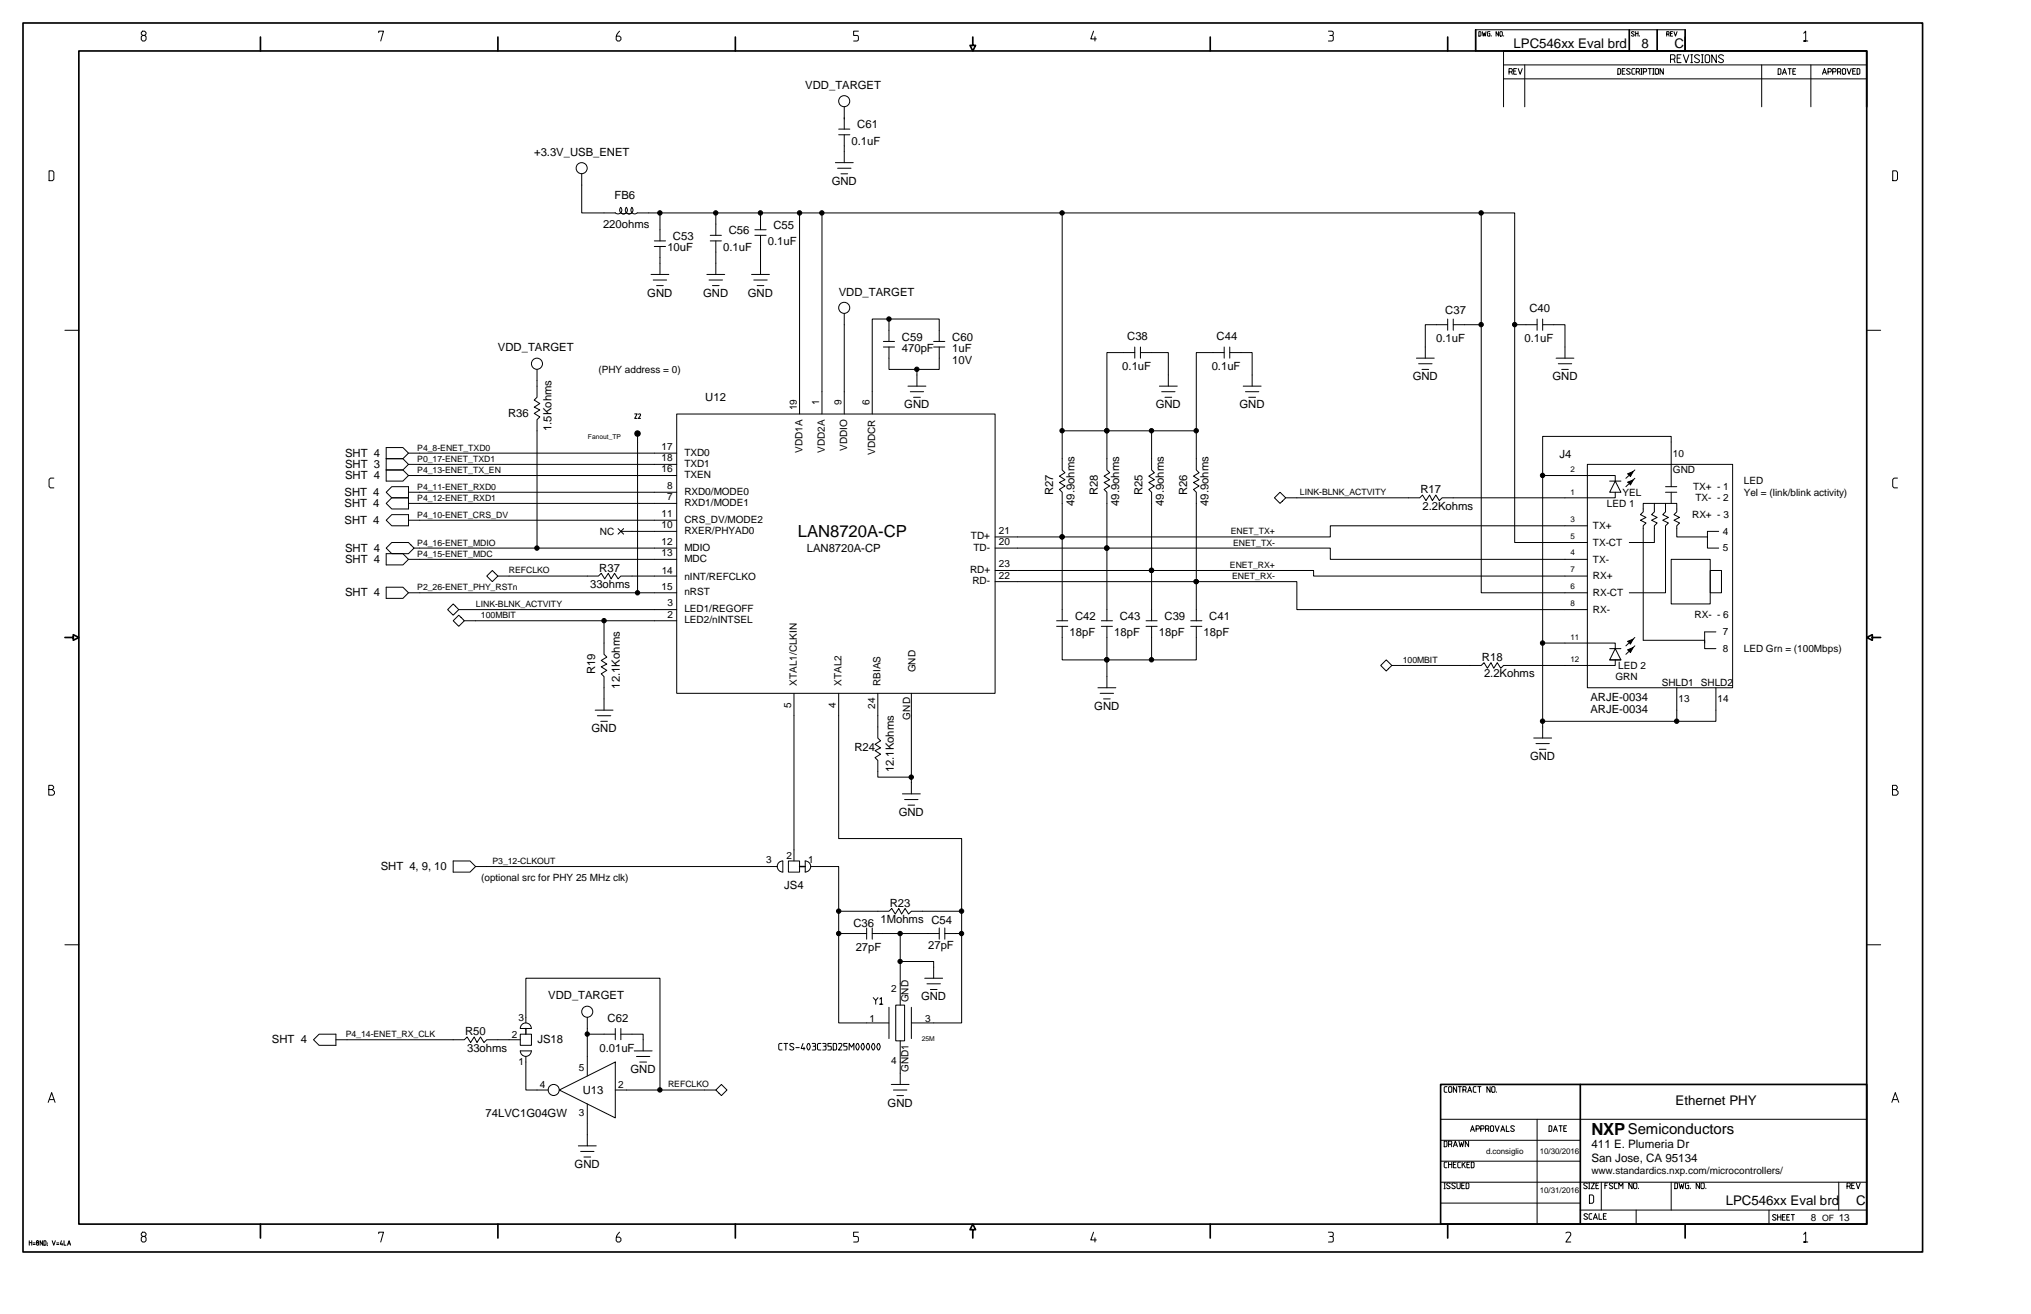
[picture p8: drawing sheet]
<svg xmlns="http://www.w3.org/2000/svg" width="432mm" height="279mm" viewBox="0 0 432 279" stroke-linecap="round" stroke-linejoin="round" font-family="sans-serif">
<g fill="none" stroke="#000" stroke-width=".21">
<path d="M30.3 6.6l-.3 .3v.3l.3 .3h.5l.3 .3v.6l-.3 .3h-.5l-.3-.3v-.6l.3-.3h.5l.3-.3v-.3l-.3-.3zM80.5 6.9v-.3h1l-.6 2.1M131.7 6.6a1.88 1.88 0 0 0-.7 1.8l.3 .3h.4l.3-.3v-.4l-.3-.3h-.6M182.5 6.6h-1v.9h.7l.3 .3-.1 .8-.9 .1M232.5 6.6l-.6 1.7h1.2M232.8 7.8v.9M282.4 6.6h.8a.49 .49 0 0 1 .3 .5 .49 .49 0 0 1-.3 .4M282.7 7.5l.7 .1 .1 .8-.3 .3h-.8M314.4 6.7l.5 .2-.2 .8h-.3zM315.2 6.7l.1 1 .3-.7 .1 .7 .2-1M316.8 6.7l-.6 .2 .2 .8h.4v-.6h-.2M317.1 7.6v.1"/>
<path d="M318.6 6.7v1l-.5-1v1M319 6.7l.4 .2-.1 .8-.4-.2zM319.7 16.8h77.2M319.7 13.8h77.2M319.7 10.8v11.9M319.7 7.6v.1M320.8 15.3h.6l.1-.2v-.3l-.1-.2h-.6v1.2M321.4 15.3l.1 .5M321.8 15.1h.4M322.4 14.6h-.6v1.2h.6M322.8 14.6l.4 1.2 .4-1.2M324.2 13.8v8.9"/>
<path d="M344 14.6h.4l.2 .2v.8l-.2 .2h-.4zM344.9 15.1h.4M345.5 14.6h-.6v1.2h.6M346.6 14.8l-.5-.2-.3 .2 .8 .7a.44 .44 0 0 1-.4 .3 .44 .44 0 0 1-.4-.2M347.5 6.9l-.6-.1v.2l.6 .5-.2 .2-.4-.2M347.5 14.6h-.4l-.2 .2v.8l.2 .2h.4M347.7 7.1h.6M347.7 6.7v1M347.9 15.3h.5l.2-.2v-.3l-.2-.2h-.5v1.2M348.3 6.7v1M348.4 15.3l.2 .5M348.6 7.6v.1"/>
<path d="M348.8 15.8h.3M348.8 14.6h.3M349 14.6v1.2M349.4 15.3h.5l.2-.2v-.3l-.2-.2h-.5v1.2M350.4 14.6h.7M350.8 14.6v1.2M351.4 15.8h.3M351.4 14.6h.3M351.5 14.6v1.2M352.1 14.6h.3l.2 .2v.8l-.2 .2h-.3l-.2-.2v-.8zM353.6 14.6v1.2l-.7-1.2v1.2M354.4 7.3l.5-.2-.1-.4h-.4v1"/>
<path d="M354.8 7.3l.1 .4M355.2 12.6h.7l.2-.2v-.5l-.2-.3h-.7v1.7M355.2 7.1h.3M355.6 6.7h-.4v1h.4M355.9 12.6l.2 .7M355.9 6.7l.3 1 .4-1M356.6 12.4h.6M357.4 11.6h-.8v1.7h.8M357.9 11.6l.6 1.7 .6-1.7M358.3 6.3h-44.6v4.5h44.6M359.5 13.3h.4M359.5 11.6h.4"/>
<path d="M359.7 11.6v1.7M361.3 11.9a.63 .63 0 0 0-1 .1l.1 .2 .8 .5 .1 .3-.1 .2a.65 .65 0 0 1-.9-.1M361.7 13.3h.4M361.7 11.6h.4M361.9 11.6v1.7M362.5 11.9l.3-.3h.4l.3 .3v1.2l-.3 .2h-.4l-.3-.2zM364.9 11.6v1.7l-1-1.7v1.7M366.4 11.9a.63 .63 0 0 0-1 .1l.1 .2 .8 .5 .1 .3-.1 .2a.65 .65 0 0 1-.9-.1M374.5 13.8v8.9M378 14.6h.5l.1 .2v.8l-.1 .2h-.5zM378.9 15.8l.5-1.2 .4 1.2M379.1 15.5h.5"/>
<path d="M380.2 14.6h.6M380.5 14.6v1.2M381.2 15.1h.4M381.8 14.6h-.6v1.2h.6M383.5 7.1l.4-.5v2.1h-.4h.8M385 13.8v8.9M387.5 15.8l.4-1.2 .4 1.2M387.6 15.5h.6M388.6 15.3h.6l.1-.2v-.3l-.1-.2h-.6v1.2M389.6 15.3h.6l.1-.2v-.3l-.1-.2h-.6v1.2M390.7 15.3h.5l.2-.2v-.3l-.2-.2h-.5v1.2M391.2 15.3l.2 .5"/>
<path d="M391.9 14.6h.3l.2 .2v.8l-.2 .2h-.3l-.2-.2v-.8zM392.7 14.6l.4 1.2 .5-1.2M393.9 15.1h.4M394.5 14.6h-.6v1.2h.6M394.8 14.6h.4l.2 .2v.8l-.2 .2h-.4zM10.4 36.3h.8l.3 .3v1.5l-.3 .3h-.8zM123.7 37v8.3h7.1M177.6 34.6h3.8M178.1 35.8h2.8M178.3 28.7h2.4M178.3 27.5h2.4M178.8 37h1.4"/>
<path d="M179.5 25.1h.1M179.5 22.7v4.8M179.5 28.7v5.9M402.4 36.3h.7l.3 .3v1.5l-.3 .3h-.7zM130.8 45.2a.82 .82 0 0 0 1.2 .1 .82 .82 0 0 0 0-1.2 .82 .82 0 0 0 0 1.1 .82 .82 0 0 0 1.1 0M133.1 44.1a.82 .82 0 0 1 0 1.2 .82 .82 0 0 1-1.1-.1M133.2 44.1a.81 .81 0 0 0 0 1.1 .81 .81 0 0 0 1.1 0M134.3 44.1a.81 .81 0 0 1 0 1.1 .81 .81 0 0 1-1.1 0M134.4 44.1a.81 .81 0 0 0 0 1.1 .81 .81 0 0 0 1.1 0M135.6 45.3h186.4v70.1h15.5M138.4 58.4h3.8M138.9 59.5h2.8"/>
<path d="M139.1 51.2h2.4M139.1 52.4h2.4M140.3 45.3v5.9M140.3 52.4v6M150.3 58.4h3.8M150.7 59.5h2.9M151 51.2h2.4M151 50h2.4M152.2 45.3v4.7M152.2 51.2v7.2M159.8 58.4h3.8M160.3 59.5h2.8"/>
<path d="M160.5 48.9h2.4M160.5 50h2.4M161.7 45.3v3.6M161.7 50v8.4M170 45.3v42.7M174.8 45.3v42.7M225.8 45.3v54.6l.6 .6-1.2 .7 1.2 .8-1.2 .6 1.2 .7-1.2 .8 .6 .6v27.3M314.9 45.3v80.7h22.6M13.8 70.2h3M114.2 78.5v6l-.6 .6 1.2 .7-1.2 .8 1.2 .6-1.2 .7 1.2 .7-.6 .6v27.3M139.6 60.7h1.4M151.5 60.7h1.4"/>
<path d="M161 60.7h1.4M179.5 66.7v21.3M187.8 72.6h2.4M187.8 73.8h2.4M189 73.8v4.7h10.7v-4.7M189 67.8v4.8M194.9 78.5v3.6M198.5 72.6h2.4M198.5 73.8h2.4M199.7 72.6v-4.8h-14.3v20.2M241.3 75h-6v24.9l.6 .6-1.2 .7 1.2 .8-1.2 .6 1.2 .7-1.2 .8 .6 .6v27.3M241.3 73.8v2.4"/>
<path d="M242.5 73.8v2.4M242.5 75h5.9v7.1M260.3 75h-6v24.9l.6 .6-1.2 .7 1.2 .8-1.2 .6 1.2 .7-1.2 .8 .6 .6v27.3M260.3 73.8v2.4M261.5 73.8v2.4M261.5 75h4.7v7.1M301.1 76.2h3.8M301.6 77.3h2.9M302.3 78.5h1.4M307.8 69h-4.8v7.2M307.8 67.8v2.4M309 69h5.9"/>
<path d="M309 67.8v2.4M322 69h4.8M326.8 67.8v2.4M328 67.8v2.4M328 69h4.7v7.2M330.8 76.2h3.8M331.3 77.3h2.9M332 78.5h1.4M396.9 70.2h2.9M82.1 95.2h3.6l1.1 1.2-1.1 1.1h-3.6h3.6l1.1 1.2-1.1 1.2h-3.6h3.6l1.1 1.2-1.1 1.2h-3.6zM134.9 88h.6l-.6 1h.6M135.6 92.8v33.2"/>
<path d="M135.7 88.1l.4-.1 .1 .2-.5 .8h.5M143.9 88h67.7v59.4h-67.7zM143.9 98.7h-57.1M143.9 96.4h-57.1M193 82.1h3.9M193.5 83.3h2.9M194.2 84.5h1.5M225.8 91.6h28.5M244.8 91.6v8.3l.6 .6-1.2 .7 1.2 .8-1.2 .6 1.2 .7-1.2 .8 .6 .6v27.3M246.5 82.1h3.8M247 83.3h2.8M247.7 84.5h1.4"/>
<path d="M264.3 82.1h3.8M264.8 83.3h2.8M265.5 84.5h1.4M337.5 98.7h30.9v47.5h-30.9zM347.6 99.9l-1.9 1.8M11.5 101.7h-.8l-.3 .3v1.4l.3 .3h.8M82.1 117.7h3.6l1.1 1.2-1.1 1.2h-3.6zM83.3 103.5h3.5v4.7h-3.5l-1.2-1.2 1.2-1.1h3.5h-3.5l-1.2-1.2zM83.3 109.4h3.5v2.4h-3.5l-1.2-1.2zM83.3 115.4h3.5l1.2 1.1-1.2 1.2h-3.5l-1.2-1.2zM86.8 110.6h57.1M86.8 107h57.1"/>
<path d="M86.8 104.7h57.1M86.8 118.9h57.1M88 116.5h55.9M131.4 112.4l1.2 1.2M132 113h11.9M132.6 112.4l-1.2 1.2M143.9 101.1h-57.1M211.6 116.5h71.2v2.4h54.7M272.1 104.7l1.2 1.2-1.2 1.1-1.1-1.1zM328 101.1h15.4v1.2M337.5 111.8h-54.7v2.4h-71.2M342.2 102.3h2.4"/>
<path d="M343.4 102.3l1.2 2.4h-2.4zM343.4 104.7v1.2h-36.8l-.6 .5-.7-1.1-.8 1.1-.6-1.1-.7 1.1-.8-1.1-.6 .6h-28.5M347.6 101.7l-1.9 1.8M351.7 107v1.8l-.6 .6 1.2 .6-1.2 .6 1.2 .6-.6 .6v3.6h-5.3M354.1 107v1.8l-.6 .6 1.2 .6-1.2 .6 1.2 .6-.6 .6v14.2h-7.7M354.1 104.7h2.4M354.1 103.5h2.4M355.3 118.9h8.3v9.5h-8.3zM355.3 103.5v-10.7h-27.3v64.1M355.3 104.7v2.3M363 114.2v2.3h2.4M363 114.2h-6.5v-2.4l.6-.6-1.2-.6 1.2-.6-1.2-.6 .6-.6v-1.8h-7.1v1.8l-.6 .6 1.1 .6-1.1 .6 1.1 .6-.5 .6v24.3h13v1.8h2.4"/>
<path d="M365.4 113h-2.4v1.2M403.4 101.7h-.7l-.3 .3v1.4l.3 .3h.7M82.1 124.9h3.6l1.1 1.1-1.1 1.2h-3.6zM96.4 128.4l1.1 1.2-1.1 1.2-1.2-1.2zM97.5 129.6h46.4M97.5 130.8l1.2 1.2-1.2 1.2-1.1-1.2zM98.7 132h45.2M104.7 121.3l1.2 1.2-1.2 1.2-1.2-1.2zM105.9 122.5h21.3l.6-.6 .8 1.2 .7-1.2 .6 1.2 .8-1.2 .7 1.2 .6-.6h11.9M128.4 132v7.1l.6 .6-1.2 .7 1.2 .8-1.2 .6 1.2 .7-1.2 .8 .6 .6v7.1M143.9 126h-57.1M211.6 121.3h67.7v1.2h58.2"/>
<path d="M211.6 123.7h64.1v5.9h61.8M224.6 132h2.4M224.6 133.2h2.4M225.8 133.2v7.1h28.5v-7.1M234.1 132h2.4M234.1 133.2h2.4M235.3 133.2v13M243.6 132h2.4M243.6 133.2h2.4M244.8 133.2v7.1M253.2 132h2.3M253.2 133.2h2.3"/>
<path d="M328 136.7h15.4v1.2M342.2 137.9h2.4M343.4 137.9l1.2 2.4h-2.4zM347.6 137.3l-1.9 1.8M347.6 135.6l-1.9 1.7M363.6 121.3h2.4v4.7h-2.4zM364.8 134.4h-2.4v2.3M126.5 151h3.8M127 152.2h2.9M127.7 153.4h1.4M168.8 147.4v35.7M178.3 147.4v30.9h26.1v39.2h-10.6"/>
<path d="M186.6 147.4v9.5l.6 .6-1.2 .8 1.2 .7-1.2 .6 1.2 .8-1.2 .7 .6 .6v3.5h7.2M193.8 147.4v21.4M233.4 146.2h3.8M233.9 147.4h2.8M234.6 148.6h1.4M294.7 140.3l1.2 1.2-1.2 1.2-1.2-1.2zM326.1 156.9h3.8M326.6 158.1h2.8M327.3 159.3h1.4M342.2 140.3h2.4M343.4 140.3v1.2h-23.7l-.6 .6-.8-1.2-.7 1.2-.6-1.2-.8 1.2-.7-1.2-.6 .6h-19M356.5 146.2v7.2"/>
<path d="M364.8 146.2v7.2h-36.8M10.4 167.9h.7l.3-.3v-.3l-.3-.3h-.7v2.1h.9l.3-.3v-.5l-.5-.4M191.9 168.8h3.8M192.3 170h2.9M193 171.2h1.5M402.4 167.9h.7l.3-.3v-.3l-.3-.3h-.7v2.1h.8l.3-.3v-.5l-.4-.4M96.4 183.1h3.5l1.2 1.2-1.2 1.1h-3.5zM101.1 184.3h64.1M165.7 183.3l.7-.2v2.3a1.18 1.18 0 0 1-1.1-.8 1.18 1.18 0 0 1 .4-1.3zM167.6 183.1h2.4v2.3h-2.4zM171.2 183.1a1.17 1.17 0 0 1 1.2 1.1 1.17 1.17 0 0 1-1.2 1.2zM172.4 184.3h5.9v33.2h10.7"/>
<path d="M178.3 198.5h6M178.3 193.8h10.7l.6-.6 .7 1.2 .8-1.2 .6 1.2 .7-1.2 .8 1.2 .6-.6h10.6M184.3 197.3v2.4M185.4 197.3v2.4M185.4 198.5h14.3M191.4 198.5v15.2M199.7 197.3v2.4M200.9 198.5h3.5M200.9 197.3v2.4M13.8 200.9h3M67.8 219.9h3.6v2.4h-3.6l-1.1-1.2zM110.6 219.9h2.4v2.4h-2.4z"/>
<path d="M111.8 217.5v-9.5h28.5v23.8M113 218.7a1.17 1.17 0 0 0-1.2-1.2 1.17 1.17 0 0 0-1.2 1.2h2.4M124.9 219.9h5.9M124.9 216.3v12.5M130.8 218.7v2.4M132 218.7v2.4M132 219.9h4.7v3.6M185.7 212.1l.5 .6 .5-.6M186.2 212.7v.8M187.1 212.4l.3-.3v1.4h-.3h.6M189 214.2v6.6M190.4 213.7h1.9v7.6h-1.9z"/>
<path d="M191.4 204.4h7.1v3.6M193.8 214.2v6.6M196.6 208h3.8M197.1 209.2h2.8M197.8 210.4h1.4M396.9 200.9h2.9M10.2 234.4l.8-2.1 .7 2.1M10.5 233.8h.9M71.4 221.1h27.3l.6-.6 .8 1.2 .7-1.2 .6 1.2 .8-1.2 .7 1.2 .6-.6h7.1M111.8 224.6v7.2h4.7M113 223.4a1.17 1.17 0 0 1-1.2 1.2 1.17 1.17 0 0 1-1.2-1.2l2.4 .1M118.9 231.8l11.9-6v11.9z"/>
<path d="M124.9 234.7v4.1M124.9 238.9v4.7M130.8 231.8h21.4M134.8 223.5h3.8M135.3 224.6h2.9M136 225.8h1.5M153.4 230.6l1.2 1.2-1.2 1.2-1.2-1.2zM166.3 221.9h-.5l-.2 .2v1l.2 .2h.5M166.7 221.9h.8M167.1 221.9v1.4M168.8 222.1a.57 .57 0 0 0-.8-.1v.4l.7 .4v.4a.58 .58 0 0 1-.8-.1M169.2 222.8h.7"/>
<path d="M170.7 221.9l-.4 1h.8M170.9 222.7v.6M171.7 222l.2-.1a.92 .92 0 0 1 0 1.4 .94 .94 0 0 1-.2-1.3zM172.7 221.9h.6l.1 .4-.2 .2M172.9 222.5h.4l.1 .6-.2 .2h-.5M174.5 221.9h-.5l-.2 .2v1l.2 .2h.5M174.9 221.9h.7v.4l-.2 .2M175.1 222.5h.5v.6l-.2 .2h-.5M176.7 221.9h-.7v.6h.6l.1 .2v.5l-.7 .1M177.1 221.9h.6l.2 .2v1l-.2 .2h-.6zM178.3 222l.5-.1 .2 .2v.2l-.7 1h.7M180.1 221.9h-.7v.6h.5l.2 .2-.1 .5-.6 .1"/>
<path d="M180.5 223.3v-1.4l.5 .8 .5-.8v1.4M182.2 222l.2-.1a.92 .92 0 0 1 0 1.4h-.1a.94 .94 0 0 1-.1-1.3zM183.3 222l.2-.1a.96 .96 0 0 1 0 1.4h-.1a.96 .96 0 0 1-.1-1.3zM184.4 222l.2-.1a.96 .96 0 0 1 0 1.4l-.4-.6zM185.5 222l.2-.1a.92 .92 0 0 1 0 1.4h-.1a.94 .94 0 0 1-.1-1.3zM186.6 222l.2-.1a.92 .92 0 0 1 0 1.4h-.1a.94 .94 0 0 1-.1-1.3zM189.5 230.6h3.8M189.9 231.8h2.9M190.7 233h1.4M191.4 221.3v9.3M306.3 238h90.6M307.6 231.1h-.4l-.2 .1v.9l.2 .2h.4"/>
<path d="M308.1 231.1h.4l.2 .1v.9l-.2 .2h-.4l-.1-.2v-.9zM309.7 231.1v1.2l-.7-1.2v1.2M310 231.1h.7M310.4 231.1v1.2M311 231.8h.5l.2-.2v-.4l-.2-.1h-.5v1.2M311.5 231.8l.2 .5M312 232.3l.5-1.2 .4 1.2M312.2 231.9h.5M313.8 231.1h-.4l-.2 .1v.9l.2 .2h.4M314.2 231.1h.7M314.5 231.1v1.2M316.8 231.1v1.2l-.7-1.2v1.2"/>
<path d="M317 239.4h.4l.1 .1v.9l-.1 .2h-.4l-.1-.2v-.9zM317.3 231.1h.4l.1 .1v.9l-.1 .2h-.4l-.2-.2v-.9zM317.9 239.4l.4 1.2 .4-1.2M318.1 232.2v.1M320.3 239.4v1.2h.5M322 239.5l-.3-.1-.4 .1v.3l.7 .5-.3 .3-.5-.2M326.8 238v22.3M329.3 239.4h.5l.1 .1v.9l-.1 .2h-.5zM331.4 239.4h.7M331.8 239.4v1.2M332.5 239.9h.4M333.1 239.4h-.6v1.2h.6"/>
<path d="M402.2 234.4l.7-2.1 .8 2.1M402.5 233.8h.9M123 243.6h3.8M123.4 244.8h2.9M124.1 246h1.5M306.3 251.4h90.6M306.3 255.8h29.7M306.3 246.9h29.7M306.3 242.5h29.7M307 252.8h.3M307 251.5h.3M307 242.6l.6 .2v.8l-.1 .2h-.5z"/>
<path d="M307.1 251.5v1.3M307.6 247.1l-.6 .1v.9l.2 .2h.4M308 243.3h.5l.2-.2-.2-.5h-.5v1.2M308 247.1v1.2M308 247.6h.7M308.3 251.7l-.5-.2-.2 .3 .6 .5v.3a.44 .44 0 0 1-.6 0M308.5 243.3l.2 .5M308.7 247.1v1.2M309 243.8l.4-1.2 .5 1.2M309 247.6h.4M309.2 243.5h.5M309.4 251.7l-.5-.2-.3 .3 .7 .5v.3l-.4 .2-.3-.2"/>
<path d="M309.6 247.1h-.6v1.2h.6M309.8 251.5v1.1l.1 .2h.4l.2-.2v-1.1M310.2 242.6l.3 1.2 .2-.8 .3 .8 .2-1.2M310.5 247.1l-.6 .1v.9l.2 .2h.4M310.8 252.1h.4M310.9 247.1v1.2M311.1 247.5l.4 .8M311.4 251.5h-.6v1.3h.6M311.5 247.1l-.6 .7M311.7 251.5h.4l.2 .2v.9l-.2 .2h-.4zM311.9 247.6h.4M312.2 242.6v1.2l-.7-1.2v1.2"/>
<path d="M312.5 247.1h-.6v1.2h.6M312.6 240.6l.5-1.2 .4 1.2M312.8 240.2h.5M312.8 247.1l.6 .1v.9l-.2 .2h-.4zM313.8 240.1h.5l.2-.2v-.4l-.2-.1h-.5v1.2M314.8 240.1h.5l.2-.2v-.4l-.2-.1h-.5v1.2M315.8 240.1h.6l.1-.2v-.4l-.1-.1h-.6v1.2M316.4 240.1l.1 .5M319.1 240.6l.4-1.2 .4 1.2M319.2 240.2h.6M330.3 240.6l.4-1.2 .4 1.2M330.4 240.2h.5"/>
<path d="M336 257.3h60.9M337.5 251.7l-.5-.2-.3 .3 .7 .5v.3a.44 .44 0 0 1-.7 0M337.5 258.2l-.5-.1-.3 .2 .7 .5v.4l-.4 .1-.3-.2M337.7 252.8h.3M337.7 251.5h.3M337.9 251.5v1.3M337.9 254.1h.6l.3 .2v1.3l-.3 .3h-.6zM338.3 251.5h.7l-.7 1.3h.7M338.4 258.1h-.4l-.2 .1v.9l.2 .2h.4M338.8 259.3l.4-1.2 .4 1.2M338.9 258.9h.5M339.3 252.1h.4"/>
<path d="M339.9 251.5h-.6v1.3h.6M340 258.1v1.2h.6M340.4 251.4v5.9M340.9 258.6h.4M341.2 252.1h.4M341.5 258.1h-.6v1.2h.6M341.8 251.5h-.6v1.3M342.9 251.7l-.2-.2-.5 .1v.4l.7 .5-.2 .3-.6-.2M343.8 251.5h-.4l-.2 .2v.9l.2 .2h.4M344.2 252.8v-1.3l.4 .7 .4-.7v1.3M347 251.5v1.3l-.7-1.3v1.3M347.5 251.5h.3l.2 .2v.9l-.2 .2h-.3l-.2-.2v-.9z"/>
<path d="M347.9 257.3v3M348.3 252.6v.2M355.3 251.4v5.9M356.1 251.5h.4l.2 .2v.9l-.2 .2h-.4zM357 251.5l.3 1.3 .2-.9 .3 .9 .2-1.3M359 251.5h-.5l-.2 .2v.9l.2 .2h.5v-.7h-.2M359.4 252.6v.2M361.3 251.5v1.3l-.7-1.3v1.3M361.8 251.5h.4l.1 .2v.9l-.1 .2h-.4l-.2-.2v-.9zM362.7 252.6v.2M376.1 257.3v3M377.6 258.4l-.5-.1-.2 .2 .7 .7a.44 .44 0 0 1-.3 .3 .44 .44 0 0 1-.4-.2"/>
<path d="M377.9 258.3v1.2M377.9 258.8h.7M378.6 258.3v1.2M378.9 258.8h.5M379.5 258.3h-.6v1.2h.6M379.9 258.8h.4M380.5 258.3h-.6v1.2h.6M380.8 258.3h.7M381.2 258.3v1.2M390.9 251.4v5.9M392.7 252.2h.5l.2-.1v-.4l-.2-.2h-.5v1.3M393.2 252.2l.2 .6"/>
<path d="M393.7 252.1h.4M394.3 251.5h-.6v1.3h.6M394.6 251.5l.5 1.3 .4-1.3M6.2 263.8v1M6.2 264.2h.6M6.8 263.8v1M7 264.6h.5M7 264.3h.5M7.9 263.8l-.1 .3 .4 .3-.1 .4-.3-.2v-.2l.4-.3-.1-.3zM9.1 263.8v1l-.6-1v1M9.3 263.8l.5 .1-.1 .9h-.4zM10.1 264.7l-.1 .2"/>
<path d="M10.1 264.3v.1M11.1 263.8l.3 1 .4-1M12 264.6h.5M12 264.3h.5M13.1 263.8l-.3 .8h.5M13.2 264.4v.4M13.6 263.8v1h.5M14.4 264.8l.3-1 .3 1M14.5 264.5h.4M30.3 262l-.3 .3v.3l.3 .3h.5l.3 .3v.6l-.3 .3h-.5l-.3-.3v-.6l.3-.3h.5l.3-.3v-.3l-.3-.3zM80.5 262.3v-.3h1l-.6 2.1M131.7 262a1.89 1.89 0 0 0-.7 1.8l.3 .3h.4l.3-.3v-.4l-.3-.3h-.6"/>
<path d="M182.5 262h-1v.9h.7l.3 .3-.1 .8-.9 .1M232.5 262l-.6 1.7h1.2M232.8 263.2v.9M282.4 262h.8a.54 .54 0 0 1 .2 .8l-.2 .1M282.7 262.9l.7 .1 .1 .8-.3 .3h-.8M332.9 262.2l.8-.2 .2 .3v.3l-1 1.5h1M383.5 262.5l.4-.5v2.1h-.4h.8"/>
<circle cx="123.7" cy="35.8" r="1.18"/>
<circle cx="179.5" cy="21.5" r="1.18"/>
<circle cx="114.2" cy="77.3" r="1.18"/>
<circle cx="179.5" cy="65.5" r="1.18"/>
<circle cx="124.8" cy="215.1" r="1.18"/>
<circle cx="117.7" cy="231.8" r="1.18"/>
</g>
<g fill="#000" stroke="#000" stroke-width=".21">
<path d="M346 102.5l1.2-.4-.6 1z" fill-rule="evenodd"/>
<path d="M346 100.8l1.2-.5-.6 1z" fill-rule="evenodd"/>
<path d="M346 138.2l1.2-.5-.6 1.1z" fill-rule="evenodd"/>
<path d="M346 136.4l1.2-.5-.6 1.1z" fill-rule="evenodd"/>
<circle cx="140.3" cy="45.3" r=".47"/>
<circle cx="152.2" cy="45.3" r=".47"/>
<circle cx="161.7" cy="45.3" r=".47"/>
<circle cx="170" cy="45.3" r=".47"/>
<circle cx="174.7" cy="45.3" r=".47"/>
<circle cx="225.8" cy="45.3" r=".47"/>
<circle cx="314.9" cy="45.3" r=".47"/>
<circle cx="189" cy="67.8" r=".47"/>
<circle cx="194.9" cy="78.5" r=".47"/>
<circle cx="314.9" cy="69" r=".47"/>
<circle cx="322" cy="69" r=".47"/>
<circle cx="135.5" cy="92.2" r=".58"/>
<circle cx="225.8" cy="91.6" r=".47"/>
<circle cx="235.3" cy="91.6" r=".47"/>
<circle cx="244.8" cy="91.6" r=".47"/>
<circle cx="254.3" cy="91.6" r=".47"/>
<circle cx="114.1" cy="116.5" r=".47"/>
<circle cx="225.8" cy="114.2" r=".46"/>
<circle cx="235.3" cy="116.5" r=".47"/>
<circle cx="328" cy="101.1" r=".47"/>
<circle cx="128.4" cy="132" r=".47"/>
<circle cx="135.5" cy="126" r=".46"/>
<circle cx="244.8" cy="121.3" r=".47"/>
<circle cx="254.3" cy="123.7" r=".46"/>
<circle cx="328" cy="136.7" r=".47"/>
<circle cx="235.3" cy="140.3" r=".47"/>
<circle cx="244.8" cy="140.3" r=".47"/>
<circle cx="328" cy="153.4" r=".47"/>
<circle cx="356.5" cy="153.4" r=".47"/>
<circle cx="193.7" cy="165.2" r=".47"/>
<circle cx="178.3" cy="193.7" r=".47"/>
<circle cx="178.3" cy="198.5" r=".47"/>
<circle cx="191.4" cy="198.5" r=".47"/>
<circle cx="204.4" cy="198.5" r=".47"/>
<circle cx="204.4" cy="193.7" r=".47"/>
<circle cx="124.8" cy="219.9" r=".46"/>
<circle cx="191.4" cy="204.4" r=".46"/>
<circle cx="140.3" cy="231.8" r=".47"/>
</g>
<path d="M170 184.3h1.2M111.8 218.7v1.2" fill="none" stroke="#000" stroke-width=".31"/>
<g fill="none" stroke="#000" stroke-width=".36">
<path d="M4.9 4.9h403.8v261.3h-403.8zM16.8 10.8h380.1v249.5h-380.1zM55.4 7.9v2.9M105.9 7.9v2.9M156.3 7.9v2.9M206.8 7.9v1.8h-.6l.6 1.1 .6-1.1h-.6M257.3 7.9v2.9M307.8 7.9v2.9M313.7 6.3v4.5M319.7 10.8h77.2v11.9M346.4 6.3v4.5M352.3 6.3v4.5"/>
<path d="M358.3 6.3v4.5M13.8 135.6h1.8v.5l1.2-.5-1.2-.6v.6M398.1 135.6v.5l-1.2-.5 1.2-.6v.6h1.7M306.3 230.6h90.6v29.7h-90.6zM336 230.6v29.7M55.4 260.3v2.9M105.9 260.3v2.9M156.3 260.3v2.9M206.8 261.5h-.6l.6-1.2 .6 1.2h-.6v1.7M257.3 260.3v2.9M307.8 260.3v2.9M358.3 260.3v2.9"/>
</g>
<g font-size="3.6">
<text x="169.6" y="114.2">LAN8720A-CP</text>
<text x="338.3" y="241.3">NXP</text>
</g>
<text font-size="3.2" x="346.1" y="241.2">Semiconductors</text>
<g font-size="2.8">
<text x="321.8" y="10.3">LPC546xx Eval brd</text>
<text x="349" y="10.3">8</text>
<text x="356" y="10.3">C</text>
<text x="356.2" y="235.1">Ethernet PHY</text>
<text x="366.9" y="256.1">LPC546xx Eval brd</text>
<text x="394.6" y="256.1">C</text>
</g>
<g font-size="2.5">
<text x="338.3" y="244.2">411 E. Plumeria Dr</text>
<text x="338.3" y="247">San Jose, CA 95134</text>
</g>
<g font-size="2.4">
<text x="171.2" y="18.9">VDD_TARGET</text>
<text x="182.3" y="27.3">C61</text>
<text x="113.6" y="33.1">+3.3V_USB_ENET</text>
<text x="181" y="30.8">0.1uF</text>
<text x="176.8" y="39.3">GND</text>
<text x="130.7" y="42.4">FB6</text>
<text x="128.2" y="48.6">220ohms</text>
<text x="141.9" y="53.4">10uF</text>
<text x="143.1" y="51">C53</text>
<text x="153.7" y="53.4">0.1uF</text>
<text x="154.9" y="49.8">C56</text>
<text x="163.2" y="52.2">0.1uF</text>
<text x="164.4" y="48.7">C55</text>
<text x="137.6" y="63.1">GND</text>
<text x="149.5" y="63.1">GND</text>
<text x="159" y="63.1">GND</text>
<text x="178.3" y="62.8">VDD_TARGET</text>
<text x="307.3" y="66.7">C37</text>
<text x="325.2" y="66.4">C40</text>
<text x="105.9" y="74.7">VDD_TARGET</text>
<text x="191.7" y="72.4">C59</text>
<text x="191.7" y="74.8">470pF</text>
<text x="202.5" y="72.4">C60</text>
<text x="202.5" y="74.8">1uF</text>
<text x="202.5" y="77.3">10V</text>
<text x="239.6" y="72.3">C38</text>
<text x="258.7" y="72.3">C44</text>
<text x="305.3" y="72.6">0.1uF</text>
<text x="324.1" y="72.8">0.1uF</text>
<text x="238.6" y="78.7">0.1uF</text>
<text x="257.6" y="78.7">0.1uF</text>
<text x="300.4" y="80.9">GND</text>
<text x="330.1" y="80.9">GND</text>
<text x="108" y="88.7">R36</text>
<text x="149.9" y="85.2">U12</text>
<text x="192.3" y="86.8">GND</text>
<text x="245.7" y="86.8">GND</text>
<text x="263.5" y="86.8">GND</text>
<text x="117.3" y="91.7" transform="rotate(-90 117.3 91.7)">1.5Kohms</text>
<text x="73.4" y="97.1">SHT 4</text>
<text x="73.4" y="99.5">SHT 3</text>
<text x="73.4" y="101.9">SHT 4</text>
<text x="331.5" y="97.3">J4</text>
<text x="73.3" y="105.4">SHT 4</text>
<text x="73.3" y="107.8">SHT 4</text>
<text x="223.9" y="105.3" transform="rotate(-90 223.9 105.3)">R27</text>
<text x="228.4" y="107.6" transform="rotate(-90 228.4 107.6)">49.9ohms</text>
<text x="233.4" y="105.3" transform="rotate(-90 233.4 105.3)">R28</text>
<text x="237.9" y="107.6" transform="rotate(-90 237.9 107.6)">49.9ohms</text>
<text x="242.9" y="105.3" transform="rotate(-90 242.9 105.3)">R25</text>
<text x="247.4" y="107.6" transform="rotate(-90 247.4 107.6)">49.9ohms</text>
<text x="252.4" y="105.3" transform="rotate(-90 252.4 105.3)">R26</text>
<text x="256.9" y="107.6" transform="rotate(-90 256.9 107.6)">49.9ohms</text>
<text x="302" y="104.9">R17</text>
<text x="73.3" y="111.4">SHT 4</text>
<text x="302.4" y="108.4">2.2Kohms</text>
<text x="73.4" y="119.7">SHT 4</text>
<text x="73.4" y="117.3">SHT 4</text>
<text x="171.5" y="117.3">LAN8720A-CP</text>
<text x="125.5" y="125">33ohms</text>
<text x="127.4" y="121.5">R37</text>
<text x="73.4" y="126.8">SHT 4</text>
<text x="228.6" y="131.8">C42</text>
<text x="238.1" y="131.8">C43</text>
<text x="247.6" y="131.8">C39</text>
<text x="257.1" y="131.8">C41</text>
<text x="227.4" y="135.3">18pF</text>
<text x="236.9" y="135.3">18pF</text>
<text x="246.4" y="135.3">18pF</text>
<text x="255.9" y="135.3">18pF</text>
<text x="126.5" y="143.4" transform="rotate(-90 126.5 143.4)">R19</text>
<text x="315.1" y="140.5">R18</text>
<text x="131.8" y="146.4" transform="rotate(-90 131.8 146.4)">12.1Kohms</text>
<text x="315.5" y="144">2.2Kohms</text>
<text x="338.1" y="149.2">ARJE-0034</text>
<text x="125.8" y="155.7">GND</text>
<text x="232.6" y="150.9">GND</text>
<text x="338.1" y="151.5">ARJE-0034</text>
<text x="181.7" y="159.7">R24</text>
<text x="325.3" y="161.6">GND</text>
<text x="190" y="164.2" transform="rotate(-90 190 164.2)">12.1Kohms</text>
<text x="191.1" y="173.5">GND</text>
<text x="80.9" y="185">SHT 4, 9, 10</text>
<text x="166.7" y="189.1">JS4</text>
<text x="181.4" y="197">C36</text>
<text x="187.2" y="196.3">1Mohms C54</text>
<text x="189.2" y="192.8">R23</text>
<text x="181.9" y="202.2">27pF</text>
<text x="197.3" y="201.8">27pF</text>
<text x="116.6" y="212.5">VDD_TARGET</text>
<text x="195.8" y="212.7">GND</text>
<text x="57.8" y="221.8">SHT 4</text>
<text x="98.9" y="220.1">R50</text>
<text x="114.3" y="221.8">JS18</text>
<text x="129.2" y="217.2">C62</text>
<text x="99.3" y="223.6">33ohms</text>
<text x="127.4" y="223.6">0.01uF</text>
<text x="123.9" y="232.5">U13</text>
<text x="134" y="228.2">GND</text>
<text x="103.3" y="237.6">74LVC1G04GW</text>
<text x="188.7" y="235.3">GND</text>
<text x="122.2" y="248.3">GND</text>
</g>
<g font-size="2.1">
<text x="127.2" y="79.2">(PHY address = 0)</text>
<text x="169.4" y="87.2" transform="rotate(-90 169.4 87.2)">19</text>
<text x="174.2" y="86" transform="rotate(-90 174.2 86)">1</text>
<text x="178.9" y="86" transform="rotate(-90 178.9 86)">9</text>
<text x="184.8" y="86" transform="rotate(-90 184.8 86)">6</text>
<text x="140.6" y="95.7">17</text>
<text x="180.1" y="95.9" transform="rotate(-90 180.1 95.9)">VDDIO</text>
<text x="140.6" y="100.5">16</text>
<text x="140.6" y="98.1">18</text>
<text x="145.5" y="99.3">TXD1</text>
<text x="145.5" y="96.9">TXD0</text>
<text x="145.5" y="101.6">TXEN</text>
<text x="170.6" y="96.3" transform="rotate(-90 170.6 96.3)">VDD1A</text>
<text x="175.3" y="96.3" transform="rotate(-90 175.3 96.3)">VDD2A</text>
<text x="186" y="96.8" transform="rotate(-90 186 96.8)">VDDCR</text>
<text x="355.7" y="100.6">GND</text>
<text x="355.7" y="97.1">10</text>
<text x="141.8" y="106.4">7</text>
<text x="141.8" y="104">8</text>
<text x="145.5" y="105.2">RXD0/MODE0</text>
<text x="145.5" y="107.6">RXD1/MODE1</text>
<text x="341.7" y="107.7">LED 1</text>
<text x="345" y="105.4">YEL</text>
<text x="360" y="104.2">TX+ - 1</text>
<text x="360.5" y="106.6">TX- - 2</text>
<text x="370.7" y="103">LED</text>
<text x="370.7" y="105.4">Yel = (link/blink activity)</text>
<text x="127.6" y="113.7">NC</text>
<text x="140.6" y="112.3">10</text>
<text x="140.6" y="109.9">11</text>
<text x="145.5" y="111.1">CRS_DV/MODE2</text>
<text x="145.5" y="113.5">RXER/PHYAD0</text>
<text x="212.4" y="113.5">21</text>
<text x="338.7" y="112.5">TX+</text>
<text x="359.8" y="110.1">RX+ - 3</text>
<text x="366.3" y="113.7">4</text>
<text x="140.6" y="115.9">12</text>
<text x="140.6" y="118.3">13</text>
<text x="145.5" y="119.4">MDC</text>
<text x="145.5" y="117.1">MDIO</text>
<text x="206.4" y="114.7">TD+</text>
<text x="206.9" y="117.1">TD-</text>
<text x="212.4" y="115.9">20</text>
<text x="338.7" y="119.6">TX-</text>
<text x="338.7" y="116.1">TX-CT</text>
<text x="366.3" y="117.2">5</text>
<text x="140.6" y="125.4">15</text>
<text x="140.7" y="122.2">14</text>
<text x="145.5" y="123.3">nINT/REFCLKO</text>
<text x="206.2" y="121.8">RD+</text>
<text x="206.8" y="124.2">RD-</text>
<text x="212.4" y="123">22</text>
<text x="212.4" y="120.6">23</text>
<text x="338.7" y="123.2">RX+</text>
<text x="141.9" y="131.3">2</text>
<text x="141.9" y="128.9">3</text>
<text x="145.5" y="126.6">nRST</text>
<text x="145.5" y="130.1">LED1/REGOFF</text>
<text x="338.7" y="126.7">RX-CT</text>
<text x="338.7" y="130.3">RX-</text>
<text x="360.3" y="131.5">RX- - 6</text>
<text x="145.5" y="132.5">LED2/nINTSEL</text>
<text x="366.3" y="135.1">7</text>
<text x="194.7" y="143" transform="rotate(-90 194.7 143)">GND</text>
<text x="344" y="142.2">LED 2</text>
<text x="366.3" y="138.6">8</text>
<text x="370.7" y="138.6">LED Grn = (100Mbps)</text>
<text x="169.4" y="145.8" transform="rotate(-90 169.4 145.8)">XTAL1/CLKIN</text>
<text x="178.9" y="145.8" transform="rotate(-90 178.9 145.8)">XTAL2</text>
<text x="187.2" y="145.9" transform="rotate(-90 187.2 145.9)">RBIAS</text>
<text x="343.5" y="144.6">GRN</text>
<text x="353.3" y="145.8">SHLD1 SHLD2</text>
<text x="356.9" y="149.3">13</text>
<text x="365.2" y="149.3">14</text>
<text x="168.2" y="150.6" transform="rotate(-90 168.2 150.6)">5</text>
<text x="177.7" y="150.6" transform="rotate(-90 177.7 150.6)">4</text>
<text x="186" y="150.7" transform="rotate(-90 186 150.7)">24</text>
<text x="193.5" y="153" transform="rotate(-90 193.5 153)">GND</text>
<text x="162.9" y="183.4">3</text>
<text x="167.2" y="182.6">2</text>
<text x="171.8" y="183.4">1</text>
<text x="102.3" y="187.3">(optional src for PHY 25 MHz clk)</text>
<text x="189.5" y="210.9">2</text>
<text x="193.2" y="213.1" transform="rotate(-90 193.2 213.1)">GND</text>
<text x="108.8" y="220.8">2</text>
<text x="110.3" y="217">3</text>
<text x="184.8" y="217.2">1</text>
<text x="196.7" y="217.2">3</text>
<text x="110.3" y="226.5">1</text>
<text x="123.1" y="227.7">5</text>
<text x="189.5" y="226.2">4</text>
<text x="193.2" y="227.9" transform="rotate(-90 193.2 227.9)">GND1</text>
<text x="114.8" y="231.3">4</text>
<text x="131.4" y="231.3">2</text>
<text x="123.1" y="237.2">3</text>
<text x="338.3" y="249.7">www.standardics.nxp.com/microcontrollers/</text>
<text x="385" y="259.7">8</text>
<text x="390.9" y="259.7">13</text>
</g>
<g font-size="1.8">
<text x="88.7" y="95.8">P4_8-ENET_TXD0</text>
<text x="88.7" y="100.5">P4_13-ENET_TX_EN</text>
<text x="88.7" y="98.2">P0_17-ENET_TXD1</text>
<text x="88.7" y="106.5">P4_12-ENET_RXD1</text>
<text x="88.7" y="104.1">P4_11-ENET_RXD0</text>
<text x="276.4" y="105.3">LINK-BLNK_ACTVITY</text>
<text x="88.7" y="110">P4_10-ENET_CRS_DV</text>
<text x="261.7" y="113.6">ENET_TX+</text>
<text x="88.7" y="118.4">P4_15-ENET_MDC</text>
<text x="88.7" y="116">P4_16-ENET_MDIO</text>
<text x="262.1" y="116">ENET_TX-</text>
<text x="88.7" y="125.5">P2_26-ENET_PHY_RSTn</text>
<text x="108.2" y="121.9">REFCLKO</text>
<text x="261.5" y="120.7">ENET_RX+</text>
<text x="262" y="123.1">ENET_RX-</text>
<text x="101.2" y="129.1">LINK-BLNK_ACTVITY</text>
<text x="102.3" y="131.4">100MBIT</text>
<text x="298.2" y="140.9">100MBIT</text>
<text x="104.7" y="183.7">P3_12-CLKOUT</text>
<text x="73.5" y="220.5">P4_14-ENET_RX_CLK</text>
<text x="142" y="231.2">REFCLKO</text>
<text x="387.4" y="259.6">OF</text>
</g>
<g font-size="1.7">
<text x="333.9" y="100.4">2</text>
<text x="333.9" y="105.2">1</text>
<text x="333.9" y="111">3</text>
<text x="333.9" y="114.5">5</text>
<text x="333.9" y="118.1">4</text>
<text x="333.9" y="125.2">6</text>
<text x="333.9" y="121.6">7</text>
<text x="333.9" y="128.8">8</text>
<text x="333.9" y="136">11</text>
<text x="333.9" y="140.8">12</text>
<text x="315.9" y="245.4">d.consiglio</text>
<text x="327.4" y="245.4">10/30/2016</text>
<text x="327.4" y="253.7">10/31/2016</text>
</g>
<g font-size="1.4">
<text x="125" y="93.3">Fanout_TP</text>
<text x="196" y="221.4">25M</text>
</g>
</svg>
